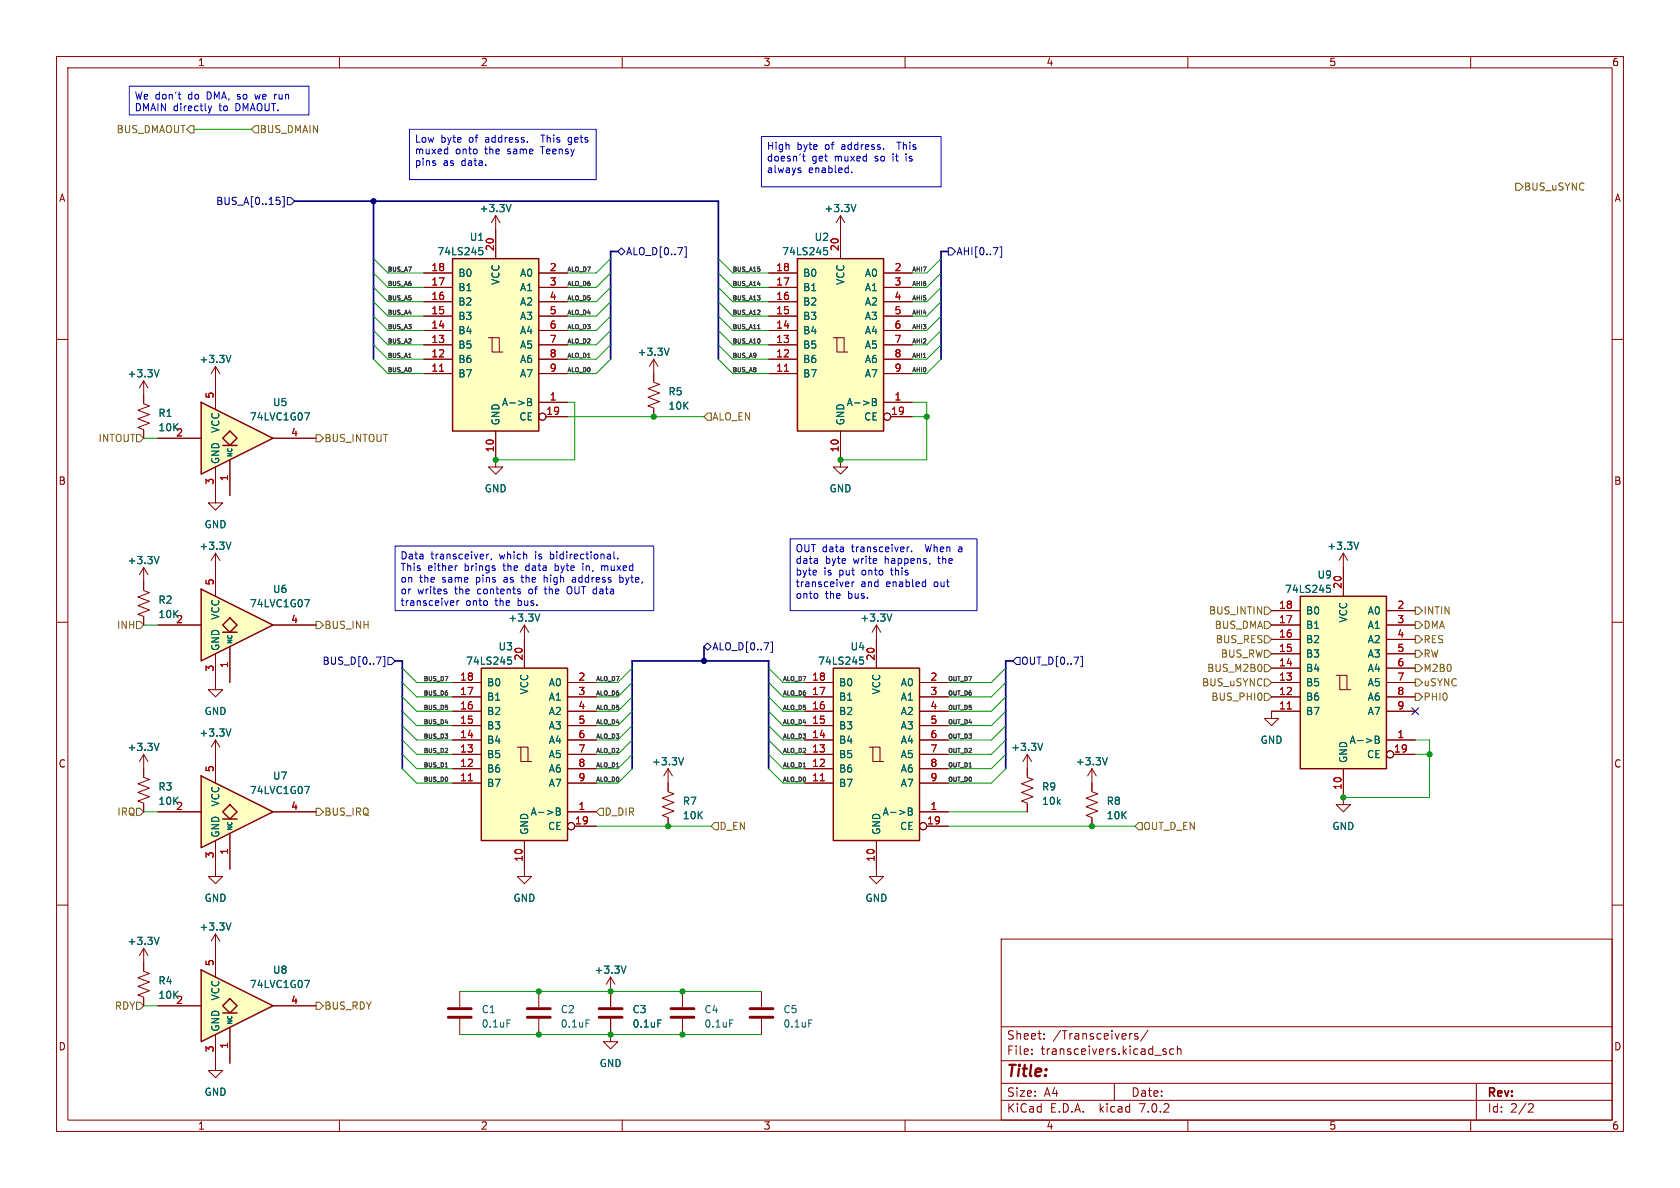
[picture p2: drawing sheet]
<svg xmlns="http://www.w3.org/2000/svg" width="297mm" height="210mm" viewBox="0 0 297 210" stroke-linecap="round" stroke-linejoin="round" font-family="sans-serif">
<g fill="none" stroke="#840000" stroke-width=".18">
<path d="M10 10h277v190h-277zM12 12h273v186h-273zM60 10v2M110 10v2M160 10v2M210 10v2M260 10v2M10 60h2M285 60h2M10 110h2M285 110h2M118.1 138.4v1.6l1 .3-2 .8 2 .8-2 .7 2 .8-2 .7 1 .4v1.6"/>
<path d="M10 160h2M92.7 153.7v1.2h1.3l-1.3 1.3-1.3-1.3h1.3M285 160h2M177 166h108v32h-108zM60 198v2M110 198v2M160 198v2M177 194.5h108M177 191.5h108M177 187.5h108M177 181.5h108M182.4 186.3v.1"/>
<path d="M182.4 185.5v.1M184.6 183.6v.1M184.6 182.8v.1M197 191.5v3M200 182.7h.1M201.1 182.8l-.3-.1-.2 .2v.2l.5 .2v.3h-.5M202.9 182.1l-1.3 2M205.6 185.8l.4 .1 .2 .2-.1 .2-.4 .1M205.6 185.5h.5M207.5 185.5l-.4-.1-.3 .3v.4l.1 .2h.6M208.1 185.5l.3-.1 .3 .1 .1 .9M208.1 184.9v1.5"/>
<path d="M210 198v2M260 198v2M261 191.5v6.5M270.4 195.1l.5 .1 .2 .3-1 1.1h1"/>
</g>
<path d="M39.4 111.8h2.5" fill="none" stroke="#ffffc2" stroke-width=".18"/>
<g fill="#ffffc2">
<path d="M35.6 104.1l12.7 6.4-12.7 6.3z"/>
<path d="M39.4 110.5l1.2-1.3 1.3 1.3-1.3 1.3z"/>
</g>
<path d="M80 45.7h15.2v30.5h-15.2zM35.6 104.1l12.7 6.4-12.7 6.3zM39.4 110.5l1.2-1.3 1.3 1.3-1.3 1.3zM39.4 111.8h2.5M85.1 118.1h15.2v30.5h-15.2zM229.9 105.4h15.2v30.5h-15.2z" fill="none" stroke="#840000" stroke-width=".25"/>
<g fill="none" stroke="#840000" stroke-width=".18">
<path d="M148.6 38.1l-.8 1.3M148.6 38.1v2.5M148.6 38.1l.8 1.3M74.9 58.4h5.1M74.9 55.9h5.1M74.9 53.3h5.1M74.9 50.8h5.1M74.9 48.3h5.1M86.4 59.7h.6v2.5h1.9M87 59.7h1.3v2.5M87.6 40.6v5.1M95.2 58.4h5.1"/>
<path d="M95.2 55.9h5.1M95.2 53.3h5.1M95.2 50.8h5.1M95.2 48.3h5.1M74.9 66h5.1M74.9 63.5h5.1M74.9 61h5.1M87.6 76.2v6.4h1.3l-1.3 1.2-1.2-1.2h1.2M95.2 71.1h5.1M95.2 66h5.1M95.2 63.5h5.1M95.2 61h5.1"/>
<path d="M96.5 73.7h3.8M38.1 87.6v1.3h1.3l-1.3 1.3-1.3-1.3h1.3M148.6 81.3v1.3h1.3l-1.3 1.2-1.3-1.2h1.3M27.9 110.5h7.7M38.1 100.3v5.1M38.1 115.6v5.1M40.6 114.3v6.4M48.3 110.5h7.6M92.7 110.5v7.6M92.7 110.5l-.8 1.3M92.7 110.5l.8 1.3M154.9 110.5l-.7 1.3"/>
<path d="M154.9 110.5v2.5M154.9 110.5l.8 1.3M224.8 110.5h5.1M224.8 118.1h5.1M224.8 115.6h5.1M224.8 113h5.1M224.8 108h5.1M236.2 119.4h.7v2.5h1.9M236.9 119.4h1.2v2.5M237.5 100.3v5.1M245.1 110.5h5.1M245.1 118.1h5.1"/>
<path d="M245.1 115.6h5.1M245.1 113h5.1M245.1 108h5.1M80 138.4h5.1M80 135.9h5.1M80 133.4h5.1M80 130.8h5.1M80 128.3h5.1M80 125.7h5.1M80 123.2h5.1M80 120.7h5.1M91.4 132.1h.7v2.5h1.9"/>
<path d="M92.1 132.1h1.2v2.5M100.3 138.4h5.1M100.3 135.9h5.1M100.3 133.4h5.1M100.3 130.8h5.1M100.3 128.3h5.1M100.3 125.7h5.1M100.3 123.2h5.1M100.3 120.7h5.1M118.1 135.9l-.8 1.3M118.1 135.9v2.5M118.1 135.9l.8 1.3"/>
<path d="M224.8 125.7h5.1M224.8 123.2h5.1M224.8 120.7h5.1M237.5 135.9v5.1M245.1 130.8h5.1M245.1 125.7h5.1M245.1 123.2h5.1M245.1 120.7h5.1M246.4 133.4h3.8M92.7 148.6v5.1M100.3 143.5h5.1M101.6 146.1h3.8"/>
<circle cx="95.9" cy="73.7" r=".63"/>
<circle cx="245.7" cy="133.3" r=".63"/>
<circle cx="101" cy="146" r=".63"/>
</g>
<g fill="none" stroke="#006464" stroke-width=".18">
<path d="M151.3 36.1l-.4 1.3M84.7 43.8h.6M84.8 44.3h.3l.3 .2-.1 .4-.5 .1M93.3 70.4h.4l.2 .3-.2 .3 .2 .2 .1 .3-.2 .2h-.5zM93.3 71h.4M53.9 106h.8l-.5 1.3M89.8 116.2h.6M89.9 116.6h.3l.2 .3v.4l-.5 .1M95.4 108.5l-.4 1.3M157.7 108.5l-.5 1.3M234.6 103.5h.6M234.7 103.9h.3l.2 .3v.4l-.5 .1"/>
<path d="M120.8 133.9l-.4 1.3M243.1 130.1h.4l.3 .3-.3 .3 .3 .2 .1 .3-.3 .2h-.5zM243.1 130.7h.4M98.3 142.8h.5l.2 .3-.2 .3 .2 .2 .1 .3-.3 .2h-.5zM98.3 143.4h.5"/>
</g>
<g fill="#ffffc2" stroke="#ffffc2" stroke-width=".18">
<path d="M85.1 118.1h15.2v30.5h-15.2z"/>
<path d="M80 45.7h15.2v30.5h-15.2z"/>
<path d="M229.9 105.4h15.2v30.5h-15.2z"/>
</g>
<path d="M77.7 65.6h.7M82.8 138h.7M227.6 125.3h.7" fill="none" stroke="#a90000" stroke-width=".18"/>
<path d="M39.4 144.8h2.5" fill="none" stroke="#ffffc2" stroke-width=".18"/>
<g fill="#ffffc2">
<path d="M35.6 137.2l12.7 6.3-12.7 6.4z"/>
<path d="M39.4 143.5l1.2-1.3 1.3 1.3-1.3 1.3z"/>
</g>
<path d="M147.3 118.1h15.3v30.5h-15.3zM35.6 137.2l12.7 6.3-12.7 6.4zM39.4 143.5l1.2-1.3 1.3 1.3-1.3 1.3zM39.4 144.8h2.5" fill="none" stroke="#840000" stroke-width=".25"/>
<g fill="none" stroke="#840000" stroke-width=".18">
<path d="M115.6 63.5v4.1l1 .3-2 .8 2 .8-2 .7 2 .8-2 .8 1 .3v1.6M115.6 63.5l-.8 1.3M115.6 63.5l.7 1.3M25.4 102.9v1.5l1 .4-2 .7 2 .8-2 .8 2 .7-2 .8 1 .4v1.5M154.9 113v5.1M25.4 133.4v4l1 .4-2 .8 2 .7-2 .8 2 .7-2 .8 1 .4v1.5M25.4 133.4l-.8 1.2M25.4 133.4l.8 1.2M38.1 130.8v7.6M38.1 130.8l-.8 1.3M38.1 130.8l.8 1.3M142.2 138.4h5.1"/>
<path d="M142.2 135.9h5.1M142.2 133.4h5.1M142.2 130.8h5.1M142.2 128.3h5.1M142.2 125.7h5.1M142.2 123.2h5.1M142.2 120.7h5.1M153.7 132.1h.6v2.5h1.9M154.3 132.1h1.3v2.5M162.6 138.4h5M162.6 135.9h5M162.6 133.4h5"/>
<path d="M162.6 130.8h5M162.6 128.3h5M162.6 125.7h5M162.6 123.2h5M162.6 120.7h5M181.6 133.4l-.8 1.2M181.6 133.4v2.5M181.6 133.4l.8 1.2M193 135.9v4.1l1.1 .3-2.1 .8 2.1 .8-2.1 .7 2.1 .8-2.1 .7 1 .4v1.6M193 135.9l-.7 1.3M193 135.9l.8 1.3M27.9 143.5h7.7"/>
<path d="M38.1 148.6v6.3h1.3l-1.3 1.3-1.3-1.3h1.3M40.6 147.3v6.4M48.3 143.5h7.6M154.9 148.6v5.1M162.6 143.5h5M163.8 146.1h3.8M25.4 170.2v1.5l1 .4-2 .7 2 .8-2 .8 2 .7-2 .8 1 .4v1.5M107.9 175.3v2.8M107.9 180.1v2.8"/>
<circle cx="163.2" cy="146" r=".63"/>
</g>
<path d="M118.3 61.5l-.4 1.3M152 116.2h.6M152.1 116.6h.3l.3 .3-.1 .4-.5 .1M28.1 131.4l-.4 1.3M40.8 128.9l-.4 1.2M53.9 139h.8l-.5 1.3M184.3 131.4l-.4 1.3M195.8 133.9l-.5 1.3M160.6 142.8h.4l.2 .3-.2 .3 .2 .2 .1 .3-.2 .2h-.5zM160.6 143.4h.4M116.3 180.3h.6" fill="none" stroke="#006464" stroke-width=".18"/>
<path d="M105.9 179.8h4.1M105.9 178.3h4.1" fill="none" stroke="#840000" stroke-width=".51"/>
<path d="M147.3 118.1h15.3v30.5h-15.3z" fill="#ffffc2" stroke="#ffffc2" stroke-width=".18"/>
<path d="M145 138h.7" fill="none" stroke="#a90000" stroke-width=".18"/>
<path d="M39.4 179.1h2.5" fill="none" stroke="#ffffc2" stroke-width=".18"/>
<g fill="#ffffc2">
<path d="M35.6 171.5l12.7 6.3-12.7 6.4z"/>
<path d="M39.4 177.8l1.2-1.3 1.3 1.3-1.3 1.3z"/>
</g>
<path d="M141 45.7h15.2v30.5h-15.2zM35.6 171.5l12.7 6.3-12.7 6.4zM39.4 177.8l1.2-1.3 1.3 1.3-1.3 1.3zM39.4 179.1h2.5" fill="none" stroke="#840000" stroke-width=".25"/>
<g fill="none" stroke="#840000" stroke-width=".18">
<path d="M87.6 38.1l-.7 1.3M87.6 38.1v2.5M87.6 38.1l.8 1.3M135.9 58.4h5.1M135.9 55.9h5.1M135.9 53.3h5.1M135.9 50.8h5.1M135.9 48.3h5.1M147.3 59.7h.7v2.5h1.9M148 59.7h1.2v2.5M148.6 40.6v5.1M156.2 58.4h5.1"/>
<path d="M156.2 55.9h5.1M156.2 53.3h5.1M156.2 50.8h5.1M156.2 48.3h5.1M25.4 67.3v4.1l1 .4-2 .7 2 .8-2 .7 2 .8-2 .8 1 .3v1.6M25.4 67.3l-.8 1.3M25.4 67.3l.8 1.3M135.9 66h5.1M135.9 63.5h5.1M135.9 61h5.1M148.6 76.2v5.1M156.2 71.1h5.1"/>
<path d="M156.2 66h5.1M156.2 63.5h5.1M156.2 61h5.1M157.5 73.7h3.8M38.1 97.8v2.5M38.1 97.8l-.8 1.3M38.1 97.8l.8 1.3M237.5 97.8l-.8 1.3M237.5 97.8v2.5M237.5 97.8l.8 1.3M25.4 100.3v2.6M25.4 100.3l-.8 1.3"/>
<path d="M25.4 100.3l.8 1.3M38.1 120.7v1.2h1.3l-1.3 1.3-1.3-1.3h1.3M181.6 135.9v1.5l1 .4-2 .8 2 .7-2 .8 2 .7-2 .8 1 .4v1.5M224.8 125.7v1.3h1.3l-1.3 1.3-1.3-1.3h1.3M154.9 153.7v1.2h1.3l-1.3 1.3-1.2-1.3h1.2M237.5 141v1.2h1.3l-1.3 1.3-1.3-1.3h1.3M25.4 167.6l-.8 1.3M25.4 167.6v2.6M25.4 167.6l.8 1.3M27.9 177.8h7.7M38.1 165.1v7.6M38.1 165.1l-.8 1.3"/>
<path d="M38.1 165.1l.8 1.3M48.3 177.8h7.6M81.3 175.3v2.8M95.2 175.3v2.8M107.9 172.7l-.7 1.3M107.9 172.7v2.6M107.9 172.7l.8 1.3M120.6 175.3v2.8M134.6 175.3v2.8M38.1 182.9v6.3h1.3l-1.3 1.3-1.3-1.3h1.3M40.6 181.6v6.4M81.3 180.1v2.8"/>
<path d="M95.2 180.1v2.8M107.9 182.9v1.3h1.3l-1.3 1.2-1.2-1.2h1.2M120.6 180.1v2.8M134.6 180.1v2.8"/>
<circle cx="156.8" cy="73.7" r=".63"/>
</g>
<g fill="none" stroke="#006464" stroke-width=".18">
<path d="M90.4 36.1l-.5 1.3M145.7 43.8h.6M145.8 44.3h.3l.2 .2v.4l-.5 .1M28.1 65.4l-.4 1.2M154.2 70.4h.4l.3 .3-.3 .3 .3 .2 .1 .3-.3 .2h-.5zM154.2 71h.4M28.1 98.4l-.4 1.2M40.8 95.8l-.4 1.3M240.2 95.8l-.4 1.3M28.1 165.7l-.4 1.3M40.8 163.1l-.4 1.3M53.9 173.3h.8l-.5 1.3"/>
<path d="M110.7 170.8l-.5 1.2M89.6 180.3h.6M103.6 180.3h.6M129 180.3h.6M143 180.3h.6"/>
</g>
<path d="M79.2 179.8h4.1M79.2 178.3h4.1M93.2 179.8h4.1M93.2 178.3h4.1M118.6 179.8h4.1M118.6 178.3h4.1M132.6 179.8h4.1M132.6 178.3h4.1" fill="none" stroke="#840000" stroke-width=".51"/>
<path d="M141 45.7h15.2v30.5h-15.2z" fill="#ffffc2" stroke="#ffffc2" stroke-width=".18"/>
<path d="M138.7 65.6h.7" fill="none" stroke="#a90000" stroke-width=".18"/>
<path d="M39.4 78.7h2.5" fill="none" stroke="#ffffc2" stroke-width=".18"/>
<g fill="#ffffc2">
<path d="M35.6 71.1l12.7 6.4-12.7 6.3z"/>
<path d="M39.4 77.5l1.2-1.3 1.3 1.3-1.3 1.2z"/>
</g>
<path d="M35.6 71.1l12.7 6.4-12.7 6.3zM39.4 77.5l1.2-1.3 1.3 1.3-1.3 1.2zM39.4 78.7h2.5" fill="none" stroke="#840000" stroke-width=".25"/>
<g fill="none" stroke="#840000" stroke-width=".18">
<path d="M74.9 58.4h5.1M74.9 55.9h5.1M74.9 53.3h5.1M74.9 50.8h5.1M74.9 48.3h5.1M87.6 40.6v5.1M95.2 58.4h5.1M95.2 55.9h5.1M95.2 53.3h5.1M95.2 50.8h5.1M95.2 48.3h5.1M135.9 58.4h5.1"/>
<path d="M135.9 55.9h5.1M135.9 53.3h5.1M135.9 50.8h5.1M135.9 48.3h5.1M148.6 40.6v5.1M156.2 58.4h5.1M156.2 55.9h5.1M156.2 53.3h5.1M156.2 50.8h5.1M156.2 48.3h5.1M25.4 69.9v1.2M25.4 76.2v1.3"/>
<path d="M27.9 77.5h7.7M38.1 64.8v7.6M38.1 64.8l-.8 1.2M38.1 64.8l.8 1.2M48.3 77.5h7.6M74.9 66h5.1M74.9 63.5h5.1M74.9 61h5.1M87.6 76.2v5.1M95.2 71.1h5.1M95.2 66h5.1M95.2 63.5h5.1"/>
<path d="M95.2 61h5.1M96.5 73.7h3.8M115.6 66v1.3M115.6 72.4v1.3M135.9 66h5.1M135.9 63.5h5.1M135.9 61h5.1M148.6 76.2v5.1M156.2 71.1h5.1M156.2 66h5.1M156.2 63.5h5.1M156.2 61h5.1"/>
<path d="M157.5 73.7h3.8M38.1 82.6v5M40.6 81.3v6.3M25.4 102.9v1.2M25.4 109.2v1.3M27.9 110.5h7.7M38.1 100.3v5.1M38.1 115.6v5.1M40.6 114.3v6.4M48.3 110.5h7.6M92.7 113v5.1M154.9 113v5.1"/>
<path d="M224.8 118.1h5.1M224.8 115.6h5.1M224.8 113h5.1M224.8 110.5h5.1M224.8 108h5.1M237.5 100.3v5.1M245.1 118.1h5.1M245.1 115.6h5.1M245.1 113h5.1M245.1 110.5h5.1M245.1 108h5.1M25.4 135.9v1.3"/>
<path d="M38.1 133.4v5M80 138.4h5.1M80 135.9h5.1M80 133.4h5.1M80 130.8h5.1M80 128.3h5.1M80 125.7h5.1M80 123.2h5.1M80 120.7h5.1M100.3 138.4h5.1M100.3 135.9h5.1M100.3 133.4h5.1"/>
<path d="M100.3 130.8h5.1M100.3 128.3h5.1M100.3 125.7h5.1M100.3 123.2h5.1M100.3 120.7h5.1M118.1 138.4v1.3M142.2 138.4h5.1M142.2 135.9h5.1M142.2 133.4h5.1M142.2 130.8h5.1M142.2 128.3h5.1M142.2 125.7h5.1"/>
<path d="M142.2 123.2h5.1M142.2 120.7h5.1M162.6 138.4h5M162.6 135.9h5M162.6 133.4h5M162.6 130.8h5M162.6 128.3h5M162.6 125.7h5M162.6 123.2h5M162.6 120.7h5M181.6 135.9v1.3M193 138.4v1.3"/>
<path d="M224.8 125.7h5.1M224.8 123.2h5.1M224.8 120.7h5.1M237.5 135.9v5.1M245.1 130.8h5.1M245.1 125.7h5.1M245.1 123.2h5.1M245.1 120.7h5.1M246.4 133.4h3.8M25.4 142.2v1.3M27.9 143.5h7.7M38.1 148.6v5.1"/>
<path d="M40.6 147.3v6.4M48.3 143.5h7.6M92.7 148.6v5.1M100.3 143.5h5.1M101.6 146.1h3.8M118.1 144.8v1.3M154.9 148.6v5.1M162.6 143.5h5M163.8 146.1h3.8M181.6 142.2v1.3M193 144.8v1.3M25.4 170.2v1.3"/>
<path d="M25.4 176.5v1.3M27.9 177.8h7.7M38.1 167.6v5.1M48.3 177.8h7.6M107.9 175.3v2.8M38.1 182.9v5.1M40.6 181.6v6.4M107.9 180.1v2.8"/>
<circle cx="95.9" cy="73.7" r=".63"/>
<circle cx="156.8" cy="73.7" r=".63"/>
<circle cx="245.7" cy="133.3" r=".63"/>
<circle cx="101" cy="146" r=".63"/>
<circle cx="163.2" cy="146" r=".63"/>
</g>
<g fill="none" stroke="#006464" stroke-width=".18">
<path d="M90.4 36.1l-.5 1.3M151.3 36.1l-.4 1.3M84.7 43.8h.6M84.8 44.3h.3l.3 .2-.1 .4-.5 .1M145.7 43.8h.6M145.8 44.3h.3l.2 .2v.4l-.5 .1M28.1 65.4l-.4 1.2M40.8 62.8l-.4 1.3M53.9 73h.8l-.5 1.2M93.3 70.4h.4l.2 .3-.2 .3 .2 .2 .1 .3-.2 .2h-.5zM93.3 71h.4M118.3 61.5l-.4 1.3"/>
<path d="M154.2 70.4h.4l.3 .3-.3 .3 .3 .2 .1 .3-.3 .2h-.5zM154.2 71h.4M28.1 98.4l-.4 1.2M40.8 95.8l-.4 1.3M240.2 95.8l-.4 1.3M53.9 106h.8l-.5 1.3M89.8 116.2h.6M89.9 116.6h.3l.2 .3v.4l-.5 .1M95.4 108.5l-.4 1.3M152 116.2h.6M152.1 116.6h.3l.3 .3-.1 .4-.5 .1M157.7 108.5l-.5 1.3"/>
<path d="M234.6 103.5h.6M234.7 103.9h.3l.2 .3v.4l-.5 .1M28.1 131.4l-.4 1.3M40.8 128.9l-.4 1.2M53.9 139h.8l-.5 1.3M120.8 133.9l-.4 1.3M184.3 131.4l-.4 1.3M195.8 133.9l-.5 1.3M243.1 130.1h.4l.3 .3-.3 .3 .3 .2 .1 .3-.3 .2h-.5zM243.1 130.7h.4M98.3 142.8h.5l.2 .3-.2 .3 .2 .2 .1 .3-.3 .2h-.5zM98.3 143.4h.5"/>
<path d="M160.6 142.8h.4l.2 .3-.2 .3 .2 .2 .1 .3-.2 .2h-.5zM160.6 143.4h.4M28.1 165.7l-.4 1.3M40.8 163.1l-.4 1.3M53.9 173.3h.8l-.5 1.3M110.7 170.8l-.5 1.2M116.3 180.3h.6"/>
</g>
<g fill="none" stroke="#725600" stroke-width=".18">
<path d="M33.7 22.2h.6v1.3h-.6l-.7-.6zM45.1 22.2h.6v1.3h-.6l-.7-.6zM268 32.4h.6l.6 .6-.6 .7h-.6zM24.1 76.8h.7l.6 .7-.6 .6h-.7zM55.9 76.8h.6l.6 .7-.6 .6h-.6zM125.1 73h.6v1.3h-.6l-.6-.6zM24.1 109.9h.7l.6 .6-.6 .6h-.7zM55.9 109.9h.6l.6 .6-.6 .6h-.6zM223 117.7v.8M223.5 114.9h.7l.6 .7-.6 .6h-.7zM223.5 112.4h.7l.6 .6-.6 .7h-.7zM223.5 117.5h.7l.6 .6-.6 .6h-.7z"/>
<path d="M223.5 107.3h.7l.6 .7-.6 .6h-.7zM223.5 109.9h.7l.6 .6-.6 .6h-.7zM250.2 107.3h.6l.7 .7-.7 .6h-.6zM250.2 114.9h.6l.7 .7-.7 .6h-.6zM250.2 117.5h.6l.7 .6-.7 .6h-.6zM250.2 109.9h.6l.7 .6-.7 .6h-.6zM250.2 112.4h.6l.7 .6-.7 .7h-.6zM223.5 120h.7l.6 .7-.6 .6h-.7zM223.5 122.6h.7l.6 .6-.6 .6h-.7zM250.2 122.6h.6l.7 .6-.7 .6h-.6zM250.2 120h.6l.7 .7-.7 .6h-.6zM24.1 142.9h.7l.6 .6-.6 .6h-.7z"/>
<path d="M55.9 142.9h.6l.6 .6-.6 .6h-.6zM106 142.9h.7v1.2h-.7l-.6-.6zM126.4 145.4h.6v1.3h-.6l-.7-.6zM201.3 145.4h.6v1.3h-.6l-.6-.6zM24.1 177.2h.7l.6 .6-.6 .6h-.7zM55.9 177.2h.6l.6 .6-.6 .6h-.6z"/>
</g>
<g fill="none" stroke="#000084" stroke-width=".18">
<path d="M48.9 34.9h.6M49.3 35.4l.2 .2v.3l-.2 .2M49.9 34.8h.3v1.8h-.3M50.8 34.9h.6l.7 .7-.7 .6h-.6zM109.2 44.5l.7-.7 .6 .7-.6 .6zM121 43.6h.3v1.9h-.3M167.6 43.8h.7l.6 .7-.6 .6h-.7zM176.8 43.6h.3v1.9h-.3M66.5 116.2h.9l-.6 1.2M67.7 116h.3v1.9h-.3M68.6 116.2h.6l.6 .6-.6 .7h-.6zM124.5 114.3l.6-.6 .6 .6-.6 .6z"/>
<path d="M136.3 113.5h.3v1.8h-.3M179.7 116.2h.6v1.3h-.6l-.6-.7zM191.1 116h.3v1.9h-.3M249.6 125.1l1.2 1.2M250.8 125.1l-1.2 1.2"/>
</g>
<path d="M133.9 58.1h.5" fill="none" stroke="#0f0f0f" stroke-width=".18"/>
<g fill="none" stroke="#0000c2" stroke-width=".18">
<path d="M22.9 15.2h31.7v5.1h-31.7zM31.5 16.7h.5M31.7 17.5h.3M36.8 18.7l.3 .9M37.1 19.6l-.3 .4M37.4 18.7l-.3 .9M72.4 22.9h33v8.9h-33zM93.2 25v.1M134.6 24.1h31.8v8.9h-31.8zM141.4 30.1l.2 .2-.2 .2M141.4 29.7h.2M142 27.2v1.1l.3 .2"/>
<path d="M150.6 30.4v.1M156.2 26.3v.1M69.8 96.5h45.8v11.5h-45.8zM86 98v.8M86.4 98l-.4 .2M86.9 98.7l-.1 .3M107.9 98v.8M107.9 98.7l-.1 .1M107.9 98.3h-.1M108.5 97.5v1.1l.2 .2M109.2 98.7v.1M139.7 95.3h33v12.7h-33z"/>
<path d="M160.4 96.7v.8M160.7 96.7l-.3 .2M161.2 97.4v.1M164.4 99.5l-.1 .3M79 104.6v.3M80.1 106.2l.1 .3-.6 .1M80.2 107h-.1M80.8 106.2v.8M80.8 100l-.2 .1M81.1 106.2l-.3 .2M91.7 104.6h.3v.2l-.2 .2h-.2M91.7 104.1l.3 .1"/>
<path d="M101.3 102.4l-.1 .2 .1 .3M106.4 100v.9M106.5 100l-.1 .1M109.6 101.6v1.3M109.6 102.9h.3M109.9 102.1h-.3M150 103.6l-.1 .1M150 102.9l.1 .3-.6 .1M150.6 102.9v.8M150.8 102.9l-.2 .2M163.5 102.9h.1M163.6 102.4v1.3"/>
<path d="M163.6 103.6l-.1 .1"/>
</g>
<path d="M52.1 35.6h74.9v27.9M66 35.6v27.9M109.2 44.5h-1.3v19M167.6 44.5h-1.2v19M69.8 116.8h1.3v19.1M124.5 114.3v2.5M179.1 116.8h-1.3v19.1M111.8 135.9v-19.1h24.1v19.1" fill="none" stroke="#000084" stroke-width=".3"/>
<g fill="none" stroke="#009600" stroke-width=".18">
<path d="M34.3 22.9h10.1M66 48.3l2.6 2.5h6.3M66 50.8l2.6 2.5h6.3M66 53.3l2.6 2.6h6.3M66 55.9l2.6 2.5h6.3M66 45.7l2.6 2.6h6.3M66 58.4l2.6 2.6h6.3M107.9 48.3l-2.5 2.5h-5.1M107.9 50.8l-2.5 2.5h-5.1M107.9 53.3l-2.5 2.6h-5.1M107.9 55.9l-2.5 2.5h-5.1M107.9 45.7l-2.5 2.6h-5.1"/>
<path d="M107.9 58.4l-2.5 2.6h-5.1M127 48.3l2.5 2.5h6.4M127 50.8l2.5 2.5h6.4M127 53.3l2.5 2.6h6.4M127 55.9l2.5 2.5h6.4M127 45.7l2.5 2.6h6.4M127 58.4l2.5 2.6h6.4M166.4 48.3l-2.6 2.5h-2.5M166.4 50.8l-2.6 2.5h-2.5M166.4 53.3l-2.6 2.6h-2.5M166.4 55.9l-2.6 2.5h-2.5M166.4 45.7l-2.6 2.6h-2.5"/>
<path d="M166.4 58.4l-2.6 2.6h-2.5M25.4 77.5h2.5M66 63.5l2.6 2.5h6.3M66 61l2.6 2.5h6.3M100.3 73.7h24.2M100.3 71.1h1.3v10.2h-14M107.9 63.5l-2.5 2.5h-5.1M107.9 61l-2.5 2.5h-5.1M127 63.5l2.5 2.5h6.4M127 61l2.5 2.5h6.4M161.3 71.1h2.5v10.2h-15.2M161.3 73.7h2.5"/>
<path d="M166.4 63.5l-2.6 2.5h-2.5M166.4 61l-2.6 2.5h-2.5M25.4 110.5h2.5M71.1 118.1l2.6 2.6h6.3M111.8 118.1l-2.6 2.6h-3.8M135.9 118.1l2.5 2.6h3.8M177.8 118.1l-2.5 2.6h-7.7M71.1 125.7l2.6 2.6h6.3M71.1 130.8l2.6 2.6h6.3M71.1 123.2l2.6 2.5h6.3M71.1 135.9l2.6 2.5h6.3M71.1 120.7l2.6 2.5h6.3"/>
<path d="M71.1 128.3l2.6 2.5h6.3M71.1 133.4l2.6 2.5h6.3M111.8 125.7l-2.6 2.6h-3.8M111.8 130.8l-2.6 2.6h-3.8M111.8 123.2l-2.6 2.5h-3.8M111.8 135.9l-2.6 2.5h-3.8M111.8 120.7l-2.6 2.5h-3.8M111.8 128.3l-2.6 2.5h-3.8M111.8 133.4l-2.6 2.5h-3.8M135.9 125.7l2.5 2.6h3.8M135.9 130.8l2.5 2.6h3.8M135.9 123.2l2.5 2.5h3.8"/>
<path d="M135.9 135.9l2.5 2.5h3.8M135.9 120.7l2.5 2.5h3.8M135.9 128.3l2.5 2.5h3.8M135.9 133.4l2.5 2.5h3.8M177.8 125.7l-2.5 2.6h-7.7M177.8 130.8l-2.5 2.6h-7.7M177.8 123.2l-2.5 2.5h-7.7M177.8 135.9l-2.5 2.5h-7.7M177.8 120.7l-2.5 2.5h-7.7M177.8 128.3l-2.5 2.5h-7.7M177.8 133.4l-2.5 2.5h-7.7M250.2 133.4h2.5"/>
<path d="M250.2 130.8h2.5v10.2h-15.2M25.4 143.5h2.5M105.4 146.1h20.3M167.6 146.1h33.1M167.6 143.5h14M25.4 177.8h2.5M81.3 175.3h53.3M81.3 182.9h53.3"/>
</g>
<path d="M77.7 65.6h.7M138.7 65.6h.7M82.8 138h.7M145 138h.7M227.6 125.3h.7" fill="none" stroke="#a90000" stroke-width=".18"/>
<g fill="#009600" stroke="#009600" stroke-width=".18">
<circle cx="163.8" cy="73.7" r=".46"/>
<circle cx="148.6" cy="81.3" r=".46"/>
<circle cx="252.7" cy="133.4" r=".46"/>
<circle cx="237.5" cy="141" r=".46"/>
<circle cx="193" cy="146.1" r=".46"/>
<circle cx="115.6" cy="73.7" r=".46"/>
<circle cx="107.9" cy="175.3" r=".46"/>
<circle cx="107.9" cy="182.9" r=".46"/>
<circle cx="120.6" cy="182.9" r=".46"/>
<circle cx="120.6" cy="175.3" r=".46"/>
<circle cx="95.2" cy="182.9" r=".46"/>
<circle cx="95.2" cy="175.3" r=".46"/>
<circle cx="118.1" cy="146.1" r=".46"/>
<circle cx="87.6" cy="81.3" r=".46"/>
</g>
<g fill="#000084" stroke="#000084" stroke-width=".18">
<circle cx="124.5" cy="116.8" r=".46"/>
<circle cx="66" cy="35.6" r=".46"/>
</g>
<text font-size="2.8" fill="#840000" x="178" y="190.8">Title:</text>
<g font-size="2.1" fill="#840000">
<text x="178" y="183.9">Sheet:</text>
<text x="186.2" y="183.9">/Transceivers/</text>
<text x="178" y="186.6">File:</text>
<text x="184" y="186.6">transceivers.kicad_sch</text>
<text x="178" y="196.8">KiCad</text>
<text x="178" y="194">Size:</text>
<text x="184.6" y="194">A4</text>
<text x="185.7" y="196.8">E.D.A.</text>
<text x="194.4" y="196.8">kicad</text>
<text x="200" y="194">Date:</text>
<text x="201.5" y="196.8">7.0.2</text>
<text x="263" y="194.2">Rev:</text>
<text x="263" y="196.8">Id:</text>
<text x="267" y="196.8">2/2</text>
</g>
<g font-size="1.8" fill="#840000">
<text x="35" y="11.8">1</text>
<text x="85" y="11.8">2</text>
<text x="135" y="11.8">3</text>
<text x="185" y="11.8">4</text>
<text x="235" y="11.8">5</text>
<text x="285" y="11.8">6</text>
<text x="10.4" y="35.8">A</text>
<text x="285.4" y="35.8">A</text>
<text x="10.3" y="85.8">B</text>
<text x="285.3" y="85.8">B</text>
<text x="10.3" y="135.8">C</text>
<text x="285.3" y="135.8">C</text>
<text x="10.3" y="185.8">D</text>
<text x="285.3" y="185.8">D</text>
<text x="35" y="199.8">1</text>
<text x="85" y="199.8">2</text>
<text x="135" y="199.8">3</text>
<text x="185" y="199.8">4</text>
<text x="235" y="199.8">5</text>
<text x="285" y="199.8">6</text>
</g>
<g font-size="1.8" fill="#0000c2">
<text x="23.8" y="17.8">We don't</text>
<text x="33.3" y="17.8">do</text>
<text x="36.7" y="17.8">DMA, so</text>
<text x="45.5" y="17.8">we</text>
<text x="49" y="17.8">run</text>
<text x="23.8" y="19.9">DMAIN directly</text>
<text x="38.8" y="19.9">to</text>
<text x="41.8" y="19.9">DMAOUT.</text>
<text x="73.3" y="25.5">Low</text>
<text x="73.3" y="27.5">muxed</text>
<text x="73.3" y="29.6">pins</text>
<text x="77.9" y="25.5">byte</text>
<text x="78.4" y="29.6">as</text>
<text x="80.5" y="27.5">onto</text>
<text x="81.6" y="29.6">data.</text>
<text x="83" y="25.5">of</text>
<text x="85.8" y="27.5">the</text>
<text x="85.9" y="25.5">address.</text>
<text x="89.9" y="27.5">same</text>
<text x="95.9" y="27.5">Teensy</text>
<text x="96.1" y="25.5">This</text>
<text x="101" y="25.5">gets</text>
<text x="135.6" y="26.7">High</text>
<text x="135.6" y="28.8">doesn't</text>
<text x="140.9" y="26.7">byte</text>
<text x="143.6" y="28.8">get</text>
<text x="145.9" y="26.7">of</text>
<text x="147.6" y="28.8">muxed</text>
<text x="148.9" y="26.7">address.</text>
<text x="154.8" y="28.8">so</text>
<text x="158.1" y="28.8">it</text>
<text x="159.1" y="26.7">This</text>
<text x="160.5" y="28.8">is</text>
<text x="135.6" y="30.8">always</text>
<text x="143" y="30.8">enabled.</text>
<text x="70.8" y="99.1">Data</text>
<text x="70.8" y="101.2">This</text>
<text x="75.6" y="101.2">either</text>
<text x="76.2" y="99.1">transceiver,</text>
<text x="82.2" y="101.2">brings</text>
<text x="88.4" y="99.1">which</text>
<text x="89.1" y="101.2">the</text>
<text x="93.2" y="101.2">data</text>
<text x="94.8" y="99.1">is</text>
<text x="97.5" y="99.1">bidirectional.</text>
<text x="98.5" y="101.2">byte</text>
<text x="103.5" y="101.2">in,</text>
<text x="106.9" y="101.2">muxed</text>
<text x="140.7" y="97.9">OUT data</text>
<text x="140.7" y="99.9">data</text>
<text x="140.7" y="102">byte</text>
<text x="145.7" y="102">is</text>
<text x="145.9" y="99.9">byte</text>
<text x="148.4" y="102">put</text>
<text x="150.6" y="97.9">transceiver.</text>
<text x="150.9" y="99.9">write</text>
<text x="152.5" y="102">onto</text>
<text x="156.6" y="99.9">happens,</text>
<text x="157.8" y="102">this</text>
<text x="163.9" y="97.9">When</text>
<text x="166.1" y="99.9">the</text>
<text x="169.8" y="97.9">a</text>
<text x="70.8" y="103.2">on</text>
<text x="70.8" y="105.3">or</text>
<text x="70.8" y="107.4">transceiver</text>
<text x="73.8" y="105.3">writes</text>
<text x="74.2" y="103.2">the</text>
<text x="78.3" y="103.2">same</text>
<text x="80.5" y="105.3">the</text>
<text x="82.4" y="107.4">onto</text>
<text x="84.3" y="103.2">pins</text>
<text x="84.5" y="105.3">contents</text>
<text x="87.6" y="107.4">the</text>
<text x="89.3" y="103.2">as</text>
<text x="91.7" y="107.4">bus.</text>
<text x="92.6" y="103.2">the</text>
<text x="93.7" y="105.3">of</text>
<text x="96.7" y="103.2">high</text>
<text x="96.7" y="105.3">the</text>
<text x="100.8" y="105.3">OUT data</text>
<text x="101.8" y="103.2">address</text>
<text x="110.3" y="103.2">byte,</text>
<text x="140.7" y="104">transceiver</text>
<text x="140.7" y="106.1">onto</text>
<text x="145.9" y="106.1">the</text>
<text x="150" y="106.1">bus.</text>
<text x="152.2" y="104">and</text>
<text x="156.8" y="104">enabled</text>
<text x="165.3" y="104">out</text>
</g>
<g font-size="1.8" fill="#725600">
<text x="20.5" y="23.7">BUS_DMAOUT</text>
<text x="45.9" y="23.7">BUS_DMAIN</text>
<text x="269.4" y="33.8">BUS_uSYNC</text>
<text x="125.9" y="74.5">ALO_EN</text>
<text x="17.3" y="78.3">INTOUT</text>
<text x="57.3" y="78.3">BUS_INTOUT</text>
<text x="20.5" y="111.3">INH</text>
<text x="57.3" y="111.3">BUS_INH</text>
<text x="213.6" y="108.8">BUS_INTIN</text>
<text x="214.6" y="111.3">BUS_DMA</text>
<text x="214.8" y="113.9">BUS_RES</text>
<text x="251.7" y="108.8">INTIN</text>
<text x="251.7" y="111.3">DMA</text>
<text x="251.7" y="113.9">RES</text>
<text x="213.3" y="118.9">BUS_M2B0</text>
<text x="215.7" y="116.4">BUS_RW</text>
<text x="251.7" y="116.4">RW</text>
<text x="251.7" y="118.9">M2B0</text>
<text x="212.4" y="121.5">BUS_uSYNC</text>
<text x="214" y="124">BUS_PHI0</text>
<text x="251.7" y="124">PHI0</text>
<text x="251.7" y="121.5">uSYNC</text>
<text x="20.6" y="144.3">IRQ</text>
<text x="57.3" y="144.3">BUS_IRQ</text>
<text x="106.9" y="144.3">D_DIR</text>
<text x="127.2" y="146.9">D_EN</text>
<text x="202.1" y="146.9">OUT_D_EN</text>
<text x="20.2" y="178.6">RDY</text>
<text x="57.3" y="178.6">BUS_RDY</text>
</g>
<g font-size="1.8" fill="#000084">
<text x="38.1" y="36.4">BUS_A[0..15]</text>
<text x="110.7" y="45.3">ALO_D[0..7]</text>
<text x="169.1" y="45.3">AHI[0..7]</text>
<text x="56.9" y="117.7">BUS_D[0..7]</text>
<text x="125.9" y="115.1">ALO_D[0..7]</text>
<text x="180.5" y="117.7">OUT_D[0..7]</text>
</g>
<g font-size="1.8" fill="#006464">
<text x="84.7" y="37.7">+3.3V</text>
<text x="145.7" y="37.7">+3.3V</text>
<text x="77.3" y="45.3">74LS245</text>
<text x="83" y="42.7">U1</text>
<text x="138.2" y="45.3">74LS245</text>
<text x="144" y="42.7">U2</text>
<text x="81" y="51.6">B1</text>
<text x="81" y="49.1">B0</text>
<text x="88.5" y="50.5" transform="rotate(-90 88.5 50.5)">VCC</text>
<text x="91.8" y="49.1">A0</text>
<text x="91.8" y="51.6">A1</text>
<text x="142" y="51.6">B1</text>
<text x="142" y="49.1">B0</text>
<text x="149.4" y="50.5" transform="rotate(-90 149.4 50.5)">VCC</text>
<text x="152.8" y="49.1">A0</text>
<text x="152.8" y="51.6">A1</text>
<text x="81" y="59.2">B4</text>
<text x="81" y="56.7">B3</text>
<text x="81" y="54.2">B2</text>
<text x="91.8" y="54.2">A2</text>
<text x="91.8" y="56.7">A3</text>
<text x="91.8" y="59.2">A4</text>
<text x="142" y="59.2">B4</text>
<text x="142" y="56.7">B3</text>
<text x="142" y="54.2">B2</text>
<text x="152.8" y="54.2">A2</text>
<text x="152.8" y="56.7">A3</text>
<text x="152.8" y="59.2">A4</text>
<text x="35.2" y="64.3">+3.3V</text>
<text x="81" y="64.3">B6</text>
<text x="81" y="61.8">B5</text>
<text x="91.8" y="61.8">A5</text>
<text x="91.8" y="64.3">A6</text>
<text x="112.7" y="63.1">+3.3V</text>
<text x="142" y="64.3">B6</text>
<text x="142" y="61.8">B5</text>
<text x="152.8" y="61.8">A5</text>
<text x="152.8" y="64.3">A6</text>
<text x="22.5" y="66.9">+3.3V</text>
<text x="48.2" y="71.9">U5</text>
<text x="81" y="66.9">B7</text>
<text x="88.6" y="71.9">A-&gt;B</text>
<text x="91.8" y="66.9">A7</text>
<text x="118.1" y="70">R5</text>
<text x="142" y="66.9">B7</text>
<text x="149.6" y="71.9">A-&gt;B</text>
<text x="152.8" y="66.9">A7</text>
<text x="27.9" y="73.9">R1</text>
<text x="27.9" y="76.4">10K</text>
<text x="31.1" y="77.2">2</text>
<text x="38.9" y="76.7" transform="rotate(-90 38.9 76.7)">VCC</text>
<text x="44.1" y="74.5">74LVC1G07</text>
<text x="88.5" y="75.2" transform="rotate(-90 88.5 75.2)">GND</text>
<text x="91.7" y="74.5">CE</text>
<text x="118.1" y="72.6">10K</text>
<text x="149.4" y="75.2" transform="rotate(-90 149.4 75.2)">GND</text>
<text x="152.6" y="74.5">CE</text>
<text x="38.9" y="82" transform="rotate(-90 38.9 82)">GND</text>
<text x="85.6" y="87.2">GND</text>
<text x="146.6" y="87.2">GND</text>
<text x="36.1" y="93.5">GND</text>
<text x="22.5" y="99.9">+3.3V</text>
<text x="35.2" y="97.3">+3.3V</text>
<text x="234.6" y="97.3">+3.3V</text>
<text x="27.9" y="106.9">R2</text>
<text x="44.1" y="107.5">74LVC1G07</text>
<text x="48.2" y="105">U6</text>
<text x="227.1" y="105">74LS245</text>
<text x="232.9" y="102.4">U9</text>
<text x="27.9" y="109.4">10K</text>
<text x="31.1" y="110.2">2</text>
<text x="38.9" y="109.7" transform="rotate(-90 38.9 109.7)">VCC</text>
<text x="89.8" y="110">+3.3V</text>
<text x="152" y="110">+3.3V</text>
<text x="230.9" y="113.9">B2</text>
<text x="230.9" y="111.3">B1</text>
<text x="230.9" y="108.8">B0</text>
<text x="238.3" y="110.2" transform="rotate(-90 238.3 110.2)">VCC</text>
<text x="241.7" y="108.8">A0</text>
<text x="241.7" y="111.3">A1</text>
<text x="241.7" y="113.9">A2</text>
<text x="38.9" y="115.1" transform="rotate(-90 38.9 115.1)">GND</text>
<text x="82.3" y="117.7">74LS245</text>
<text x="88.1" y="115.1">U3</text>
<text x="144.6" y="117.7">74LS245</text>
<text x="150.3" y="115.1">U4</text>
<text x="230.9" y="118.9">B4</text>
<text x="230.9" y="116.4">B3</text>
<text x="241.7" y="116.4">A3</text>
<text x="241.7" y="118.9">A4</text>
<text x="86.1" y="124">B1</text>
<text x="86.1" y="121.5">B0</text>
<text x="93.5" y="122.9" transform="rotate(-90 93.5 122.9)">VCC</text>
<text x="96.9" y="121.5">A0</text>
<text x="96.9" y="124">A1</text>
<text x="148.3" y="124">B1</text>
<text x="148.3" y="121.5">B0</text>
<text x="155.8" y="122.9" transform="rotate(-90 155.8 122.9)">VCC</text>
<text x="159.1" y="121.5">A0</text>
<text x="159.1" y="124">A1</text>
<text x="230.9" y="124">B6</text>
<text x="230.9" y="121.5">B5</text>
<text x="241.7" y="121.5">A5</text>
<text x="241.7" y="124">A6</text>
<text x="35.2" y="130.4">+3.3V</text>
<text x="36.1" y="126.6">GND</text>
<text x="86.1" y="131.6">B4</text>
<text x="86.1" y="129.1">B3</text>
<text x="86.1" y="126.6">B2</text>
<text x="96.9" y="126.6">A2</text>
<text x="96.9" y="129.1">A3</text>
<text x="96.9" y="131.6">A4</text>
<text x="148.3" y="131.6">B4</text>
<text x="148.3" y="129.1">B3</text>
<text x="148.3" y="126.6">B2</text>
<text x="159.1" y="126.6">A2</text>
<text x="159.1" y="129.1">A3</text>
<text x="159.1" y="131.6">A4</text>
<text x="222.8" y="131.6">GND</text>
<text x="230.9" y="126.6">B7</text>
<text x="238.5" y="131.6">A-&gt;B</text>
<text x="241.7" y="126.6">A7</text>
<text x="22.5" y="132.9">+3.3V</text>
<text x="48.2" y="138">U7</text>
<text x="86.1" y="136.7">B6</text>
<text x="86.1" y="134.2">B5</text>
<text x="96.9" y="134.2">A5</text>
<text x="96.9" y="136.7">A6</text>
<text x="115.2" y="135.4">+3.3V</text>
<text x="148.3" y="136.7">B6</text>
<text x="148.3" y="134.2">B5</text>
<text x="159.1" y="134.2">A5</text>
<text x="159.1" y="136.7">A6</text>
<text x="178.7" y="132.9">+3.3V</text>
<text x="190.1" y="135.4">+3.3V</text>
<text x="238.3" y="134.9" transform="rotate(-90 238.3 134.9)">GND</text>
<text x="241.5" y="134.2">CE</text>
<text x="27.9" y="139.9">R3</text>
<text x="27.9" y="142.4">10K</text>
<text x="38.9" y="142.7" transform="rotate(-90 38.9 142.7)">VCC</text>
<text x="44.1" y="140.5">74LVC1G07</text>
<text x="86.1" y="139.3">B7</text>
<text x="96.9" y="139.3">A7</text>
<text x="120.7" y="142.4">R7</text>
<text x="148.3" y="139.3">B7</text>
<text x="159.1" y="139.3">A7</text>
<text x="184.2" y="139.9">R9</text>
<text x="184.2" y="142.4">10k</text>
<text x="195.6" y="142.4">R8</text>
<text x="38.9" y="148.1" transform="rotate(-90 38.9 148.1)">GND</text>
<text x="93.5" y="147.6" transform="rotate(-90 93.5 147.6)">GND</text>
<text x="93.7" y="144.3">A-&gt;B</text>
<text x="96.8" y="146.9">CE</text>
<text x="120.7" y="145">10K</text>
<text x="155.8" y="147.6" transform="rotate(-90 155.8 147.6)">GND</text>
<text x="155.9" y="144.3">A-&gt;B</text>
<text x="159" y="146.9">CE</text>
<text x="195.6" y="145">10K</text>
<text x="235.5" y="146.9">GND</text>
<text x="36.1" y="159.6">GND</text>
<text x="90.7" y="159.6">GND</text>
<text x="152.9" y="159.6">GND</text>
<text x="22.5" y="167.2">+3.3V</text>
<text x="35.2" y="164.7">+3.3V</text>
<text x="48.2" y="172.3">U8</text>
<text x="105" y="172.3">+3.3V</text>
<text x="27.9" y="174.2">R4</text>
<text x="27.9" y="176.7">10K</text>
<text x="31.1" y="177.5">2</text>
<text x="38.9" y="177" transform="rotate(-90 38.9 177)">VCC</text>
<text x="44.1" y="174.8">74LVC1G07</text>
<text x="85.1" y="179.3">C1</text>
<text x="99.1" y="179.3">C2</text>
<text x="111.8" y="179.3">C3</text>
<text x="124.5" y="179.3">C4</text>
<text x="138.4" y="179.3">C5</text>
<text x="38.9" y="182.4" transform="rotate(-90 38.9 182.4)">GND</text>
<text x="85.1" y="181.8">0.1uF</text>
<text x="99.1" y="181.8">0.1uF</text>
<text x="111.8" y="181.8">0.1uF</text>
<text x="124.5" y="181.8">0.1uF</text>
<text x="138.4" y="181.8">0.1uF</text>
<text x="106" y="188.8">GND</text>
<text x="36.1" y="193.9">GND</text>
</g>
<g font-size="1.8" fill="#a90000">
<text x="87.4" y="44.5" transform="rotate(-90 87.4 44.5)">20</text>
<text x="148.3" y="44.5" transform="rotate(-90 148.3 44.5)">20</text>
<text x="76.2" y="53.1">16</text>
<text x="76.2" y="50.5">17</text>
<text x="76.2" y="48">18</text>
<text x="97.1" y="48">2</text>
<text x="97.1" y="50.5">3</text>
<text x="97.1" y="53.1">4</text>
<text x="137.2" y="53.1">16</text>
<text x="137.2" y="50.5">17</text>
<text x="137.2" y="48">18</text>
<text x="158.1" y="48">2</text>
<text x="158.1" y="50.5">3</text>
<text x="158.1" y="53.1">4</text>
<text x="76.2" y="58.2">14</text>
<text x="76.2" y="55.6">15</text>
<text x="97.1" y="55.6">5</text>
<text x="97.1" y="58.2">6</text>
<text x="137.2" y="58.2">14</text>
<text x="137.2" y="55.6">15</text>
<text x="158.1" y="55.6">5</text>
<text x="158.1" y="58.2">6</text>
<text x="76.2" y="65.8">11</text>
<text x="76.2" y="63.2">12</text>
<text x="76.2" y="60.7">13</text>
<text x="97.1" y="60.7">7</text>
<text x="97.1" y="63.2">8</text>
<text x="97.1" y="65.8">9</text>
<text x="137.2" y="65.8">11</text>
<text x="137.2" y="63.2">12</text>
<text x="137.2" y="60.7">13</text>
<text x="158.1" y="60.7">7</text>
<text x="158.1" y="63.2">8</text>
<text x="158.1" y="65.8">9</text>
<text x="37.8" y="70.5" transform="rotate(-90 37.8 70.5)">5</text>
<text x="97.1" y="70.9">1</text>
<text x="158.1" y="70.9">1</text>
<text x="51.4" y="77.2">4</text>
<text x="96.5" y="73.4">19</text>
<text x="157.5" y="73.4">19</text>
<text x="87.4" y="80" transform="rotate(-90 87.4 80)">10</text>
<text x="148.3" y="80" transform="rotate(-90 148.3 80)">10</text>
<text x="37.8" y="85.8" transform="rotate(-90 37.8 85.8)">3</text>
<text x="40.4" y="85.1" transform="rotate(-90 40.4 85.1)">1</text>
<text x="37.8" y="103.5" transform="rotate(-90 37.8 103.5)">5</text>
<text x="226.1" y="107.7">18</text>
<text x="237.2" y="104.1" transform="rotate(-90 237.2 104.1)">20</text>
<text x="247" y="107.7">2</text>
<text x="51.4" y="110.2">4</text>
<text x="226.1" y="112.8">16</text>
<text x="226.1" y="110.2">17</text>
<text x="247" y="110.2">3</text>
<text x="247" y="112.8">4</text>
<text x="37.8" y="118.8" transform="rotate(-90 37.8 118.8)">3</text>
<text x="40.4" y="118.1" transform="rotate(-90 40.4 118.1)">1</text>
<text x="92.5" y="116.8" transform="rotate(-90 92.5 116.8)">20</text>
<text x="154.7" y="116.8" transform="rotate(-90 154.7 116.8)">20</text>
<text x="226.1" y="117.9">14</text>
<text x="226.1" y="115.3">15</text>
<text x="247" y="115.3">5</text>
<text x="247" y="117.9">6</text>
<text x="81.3" y="125.5">16</text>
<text x="81.3" y="122.9">17</text>
<text x="81.3" y="120.4">18</text>
<text x="102.2" y="120.4">2</text>
<text x="102.2" y="122.9">3</text>
<text x="102.2" y="125.5">4</text>
<text x="143.5" y="125.5">16</text>
<text x="143.5" y="122.9">17</text>
<text x="143.5" y="120.4">18</text>
<text x="164.4" y="120.4">2</text>
<text x="164.4" y="122.9">3</text>
<text x="164.4" y="125.5">4</text>
<text x="226.1" y="125.5">11</text>
<text x="226.1" y="122.9">12</text>
<text x="226.1" y="120.4">13</text>
<text x="247" y="120.4">7</text>
<text x="247" y="122.9">8</text>
<text x="247" y="125.5">9</text>
<text x="81.3" y="130.6">14</text>
<text x="81.3" y="128">15</text>
<text x="102.2" y="128">5</text>
<text x="102.2" y="130.6">6</text>
<text x="143.5" y="130.6">14</text>
<text x="143.5" y="128">15</text>
<text x="164.4" y="128">5</text>
<text x="164.4" y="130.6">6</text>
<text x="247" y="130.6">1</text>
<text x="37.8" y="136.6" transform="rotate(-90 37.8 136.6)">5</text>
<text x="81.3" y="135.6">12</text>
<text x="81.3" y="133.1">13</text>
<text x="102.2" y="133.1">7</text>
<text x="102.2" y="135.6">8</text>
<text x="143.5" y="135.6">12</text>
<text x="143.5" y="133.1">13</text>
<text x="164.4" y="133.1">7</text>
<text x="164.4" y="135.6">8</text>
<text x="246.4" y="133.1">19</text>
<text x="31.1" y="143.3">2</text>
<text x="51.4" y="143.3">4</text>
<text x="81.3" y="138.2">11</text>
<text x="102.2" y="143.3">1</text>
<text x="102.2" y="138.2">9</text>
<text x="143.5" y="138.2">11</text>
<text x="164.4" y="143.3">1</text>
<text x="164.4" y="138.2">9</text>
<text x="237.2" y="139.7" transform="rotate(-90 237.2 139.7)">10</text>
<text x="101.6" y="145.8">19</text>
<text x="163.8" y="145.8">19</text>
<text x="37.8" y="151.8" transform="rotate(-90 37.8 151.8)">3</text>
<text x="40.4" y="151.2" transform="rotate(-90 40.4 151.2)">1</text>
<text x="92.5" y="152.4" transform="rotate(-90 92.5 152.4)">10</text>
<text x="154.7" y="152.4" transform="rotate(-90 154.7 152.4)">10</text>
<text x="37.8" y="170.8" transform="rotate(-90 37.8 170.8)">5</text>
<text x="51.4" y="177.5">4</text>
<text x="40.4" y="185.5" transform="rotate(-90 40.4 185.5)">1</text>
<text x="37.8" y="186.1" transform="rotate(-90 37.8 186.1)">3</text>
</g>
<g font-size="1.1" fill="#0f0f0f">
<text x="68.6" y="53.1">BUS_A5</text>
<text x="68.6" y="50.6">BUS_A6</text>
<text x="68.6" y="48.1">BUS_A7</text>
<text x="100.3" y="48.1">ALO_D7</text>
<text x="100.3" y="53.1">ALO_D5</text>
<text x="100.3" y="50.6">ALO_D6</text>
<text x="129.5" y="48.1">BUS_A15</text>
<text x="129.5" y="53.1">BUS_A13</text>
<text x="129.5" y="50.6">BUS_A14</text>
<text x="161.3" y="48.1">AHI7</text>
<text x="161.3" y="53.1">AHI5</text>
<text x="161.3" y="50.6">AHI6</text>
<text x="68.6" y="58.2">BUS_A3</text>
<text x="68.6" y="55.7">BUS_A4</text>
<text x="100.3" y="58.2">ALO_D3</text>
<text x="100.3" y="55.7">ALO_D4</text>
<text x="129.5" y="55.7">BUS_A12</text>
<text x="129.5" y="58.2">BUS_A11</text>
<text x="161.3" y="58.2">AHI3</text>
<text x="161.3" y="55.7">AHI4</text>
<text x="68.6" y="63.3">BUS_A1</text>
<text x="68.6" y="65.8">BUS_A0</text>
<text x="68.6" y="60.8">BUS_A2</text>
<text x="100.3" y="65.8">ALO_D0</text>
<text x="100.3" y="63.3">ALO_D1</text>
<text x="100.3" y="60.8">ALO_D2</text>
<text x="129.5" y="63.3">BUS_A9</text>
<text x="129.5" y="65.8">BUS_A8</text>
<text x="129.5" y="60.8">BUS_A10</text>
<text x="161.3" y="60.8">AHI2</text>
<text x="161.3" y="65.8">AHI0</text>
<text x="161.3" y="63.3">AHI1</text>
<text x="74.9" y="125.5">BUS_D5</text>
<text x="74.9" y="123">BUS_D6</text>
<text x="74.9" y="120.4">BUS_D7</text>
<text x="105.4" y="125.5">ALO_D5</text>
<text x="105.4" y="123">ALO_D6</text>
<text x="105.4" y="120.4">ALO_D7</text>
<text x="138.4" y="120.4">ALO_D7</text>
<text x="138.4" y="123">ALO_D6</text>
<text x="138.4" y="125.5">ALO_D5</text>
<text x="167.6" y="123">OUT_D6</text>
<text x="167.6" y="125.5">OUT_D5</text>
<text x="167.6" y="120.4">OUT_D7</text>
<text x="74.9" y="130.6">BUS_D3</text>
<text x="74.9" y="128.1">BUS_D4</text>
<text x="105.4" y="128.1">ALO_D4</text>
<text x="105.4" y="130.6">ALO_D3</text>
<text x="138.4" y="128.1">ALO_D4</text>
<text x="138.4" y="130.6">ALO_D3</text>
<text x="167.6" y="130.6">OUT_D3</text>
<text x="167.6" y="128.1">OUT_D4</text>
<text x="74.9" y="133.1">BUS_D2</text>
<text x="74.9" y="135.7">BUS_D1</text>
<text x="105.4" y="135.7">ALO_D1</text>
<text x="105.4" y="133.1">ALO_D2</text>
<text x="138.4" y="135.7">ALO_D1</text>
<text x="138.4" y="133.1">ALO_D2</text>
<text x="167.6" y="133.1">OUT_D2</text>
<text x="167.6" y="135.7">OUT_D1</text>
<text x="74.9" y="138.2">BUS_D0</text>
<text x="105.4" y="138.2">ALO_D0</text>
<text x="138.4" y="138.2">ALO_D0</text>
<text x="167.6" y="138.2">OUT_D0</text>
</g>
<g font-size="1.1" fill="#006464">
<text x="41.2" y="80.8" transform="rotate(-90 41.2 80.8)">NC</text>
<text x="41.2" y="113.8" transform="rotate(-90 41.2 113.8)">NC</text>
<text x="41.2" y="146.8" transform="rotate(-90 41.2 146.8)">NC</text>
<text x="41.2" y="181.1" transform="rotate(-90 41.2 181.1)">NC</text>
</g>
</svg>
